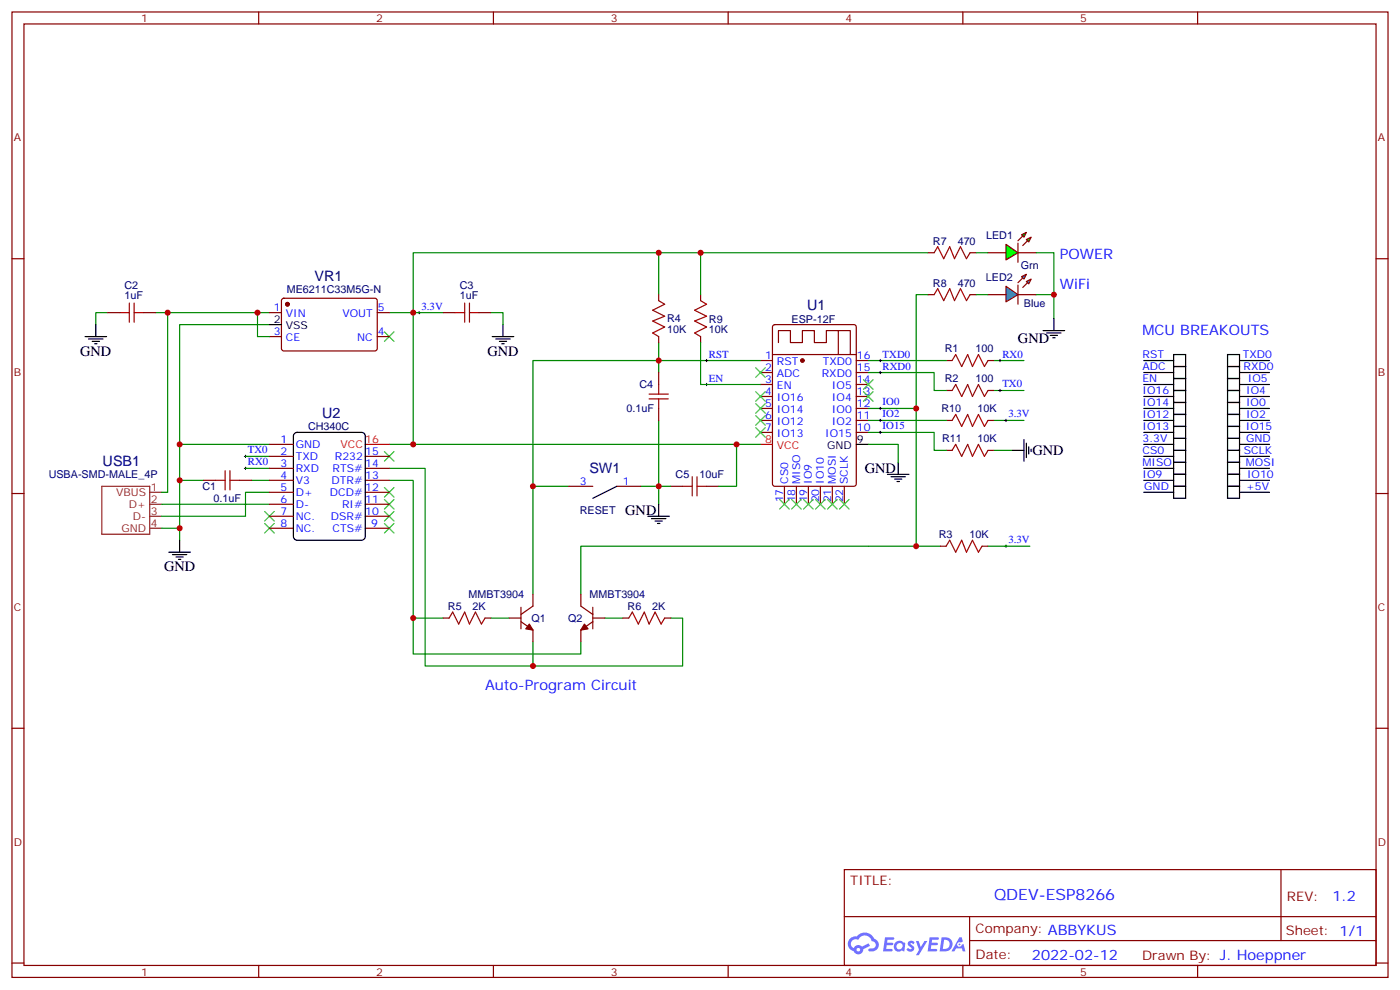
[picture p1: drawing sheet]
<svg xmlns="http://www.w3.org/2000/svg" width="412mm" height="292mm" viewBox="0 0 412 292" stroke-linecap="round" stroke-linejoin="round" font-family="sans-serif">
<g fill="none" stroke="#870000" stroke-width=".35">
<path d="M3.5 3.5h405.4v284.4h-405.4zM7.1 7.1h398.2v277.2h-398.2zM76.2 3.5v3.6M145.3 3.5v3.6M214.5 3.5v3.6M283.6 3.5v3.6M352.8 3.5v3.6M3.5 76.2h3.6M405.3 76.2h3.6M3.5 145.3h3.6M405.3 145.3h3.6M3.5 214.5h3.6"/>
<path d="M405.3 214.5h3.6M248.7 256.1h156.6v28.2h-156.6zM377.3 256.1v20.9M248.7 270h156.5M285.6 277h119.6M285.6 270v14.1M3.5 283.6h3.6M76.2 284.3v3.6M145.3 284.3v3.6M214.5 284.3v3.6M283.6 284.3v3.6M352.8 284.3v3.6"/>
<path d="M405.3 283.6h3.6"/>
</g>
<g fill="#5487ff">
<path d="M267.7 277.3a1.22 1.22 0 0 1 1.7 .3l-.4 .5a.47 .47 0 0 0-.3-.4 .47 .47 0 0 0-.5 .2l.1 .3a1.14 1.14 0 0 1 .8 1.7 1.14 1.14 0 0 1-1.9 0l-.2-.2 .5-.5 .7 .4a.29 .29 0 0 0 .3-.3 .29 .29 0 0 0-.2-.3 1.04 1.04 0 0 1-.6-1.7z"/>
<path d="M260.7 276h2.4l.3 .2-.2 .5-1.8 .1-.1 .8h1.5l.3 .4-.3 .4h-1.6l-.2 1.1h1.7l.2 .3-.2 .3-2.6 .1z"/>
<path d="M273.8 276h2.4l.3 .2-.1 .5-1.8 .1-.2 .8h1.6l.3 .4-.4 .4h-1.6l-.1 1.1h1.7l.2 .3-.2 .3-2.6 .1z"/>
<path d="M282.6 276.1h.7l.3 1.2-.6 .3a.69 .69 0 0 0-1 .3 .69 .69 0 0 0 .4 1 .69 .69 0 0 0 .9-.7l.5-.2 .6 2.2h-.8l-.2-.9h-1.8l-.5 .9h-.8z"/>
<path d="M269.8 277.1h.8l.6 1.8 1.1-1.8h.9l-2.6 4.2h-.8l.9-1.5z"/>
<path d="M277.4 276.1l-.6 4.1h1.3a2.11 2.11 0 0 0 2.5-2.1 2.11 2.11 0 0 0-2.5-2zM278.1 276.8a1.39 1.39 0 0 1 1.7 1.4 1.39 1.39 0 0 1-1.8 1.3h-.3z"/>
<path d="M263.7 277.7a1.54 1.54 0 0 0-.1 2.1 1.54 1.54 0 0 0 2.2 .2l.6 .2 .3-2.3-.2-.2-.4-.1a1.49 1.49 0 0 0-2.4 .1zM264 278.7a.94 .94 0 0 1 1.8 0 .94 .94 0 0 1-1.8 0z"/>
<path d="M250.4 276.4a2.18 2.18 0 0 0 1.1 3.7 1.44 1.44 0 0 0 1.6 1 1.44 1.44 0 0 0 1.2-1.5l2-1-.5-.8-1.9 1a1.47 1.47 0 0 0-2.4 .4 1.39 1.39 0 0 1-.7-1.9 1.39 1.39 0 0 1 2-.5 2.12 2.12 0 0 1 2.2-1.3 2.12 2.12 0 0 1 1.9 1.7 1.14 1.14 0 0 1 1.1 1.4 1.14 1.14 0 0 1-1.7 .8 .43 .43 0 0 0-.5 .3 .43 .43 0 0 0 .4 .5 1.98 1.98 0 0 0 2.5-1.2 1.98 1.98 0 0 0-1.2-2.5 3.1 3.1 0 0 0-5.3-.7l-.9 .1zM252.3 279.7a.55 .55 0 0 1 1.1 0 .55 .55 0 0 1-1.1 0z"/>
<circle cx="282.6" cy="278.1" r=".26"/>
</g>
<path d="M157 143.2h10.6M188.7 143.2h5.3" fill="none" stroke="#008700" stroke-width=".35"/>
<path d="M30 143.2h14.1v14.1h-14.1zM44.1 148.5h3.5M44.1 152h3.5M44.1 145h3.5M44.1 155.6h3.5" fill="none" stroke="#8c2424" stroke-width=".35"/>
<path d="M291 74.4h5.3M299.9 74.4h5.3" fill="none" stroke="#870000" stroke-width=".35"/>
<g fill="#0f0" stroke="#870000" stroke-width=".35">
<path d="M302.3 70.6l1.4-.7-.7 1.4z"/>
<path d="M300.9 69.1l1.4-.7-.7 1.5z"/>
</g>
<g fill="#870000" stroke="#870000" stroke-width=".35">
<path d="M301.3 72.3l1.4-1.4z"/>
<path d="M301.3 69.5l-1.4 1.4z"/>
</g>
<path d="M299.9 71.6v5.7z" fill="#f00" stroke="#870000" stroke-width=".35"/>
<path d="M296.3 72l3.6 2.4-3.6 2.2z" fill="#0f0" stroke="#870000" stroke-width=".35"/>
<g fill="none" stroke="#008700" stroke-width=".35">
<path d="M194 74.4h79.4M287.5 74.4h3.5M305.2 74.4h5.2v19.4M31.7 92.1h-3.5v3.5M45.9 92.1h3.5M75.8 92.1v7h3.6M79.4 95.6h-26.5v35.3M79.4 92.1h-30v52.9h-1.8M114.7 92.1h7v38.8h-7M144.6 92.1h3.6v3.5M194 86.8v-12.4h-72.3v17.7h8.8M273.4 86.8h-3.5v74.1h7"/>
<path d="M287.5 86.8h3.5M305.2 86.8h5.2M194 109.7v-3.5h-37v68.8M194 100.9v5.3h30M255.8 109.7h19.4v5.3h3.5M255.8 106.2h22.9M292.8 115h8.8M292.8 106.2h8.8M72.3 137.9h7.1M72.3 134.4h7.1M79.4 130.9h-26.5v10.6M114.7 137.9h10.5v58.2h31.8"/>
<path d="M121.7 130.9h102.3M194 123.8v24.7M217 130.9v12.3h-5.3M255.8 127.4h19.4v5.2h3.5M255.8 130.9h8.8v5.3M255.8 123.8h22.9M255.8 120.3h14.1M292.8 123.8h8.8M292.8 132.6h5.3M47.6 155.6h5.3v3.5M47.6 148.5h31.8M60 141.5h-7.1v14.1"/>
<path d="M74.1 141.5h5.3M79.4 145h-7.1v7h-24.7M114.7 141.5h7v40.5M194 143.2h3.6M269.9 160.9h-98.8v14.1M291 160.9h12.4M130.5 182h-8.8v10.6h49.4v-3.5M144.6 182h5.3M178.2 182h5.2M197.6 182h3.5v14.1h-44.1v-7"/>
</g>
<g fill="none" stroke="#a10000" stroke-width=".35">
<path d="M275.2 74.4l1-1.7 1.8 3.5 1.8-3.5 1.4 3.5 1.7-3.5 1.8 3.5 1.1-1.8M35.3 92.1h2.8M38.1 89.3v5.6M39.5 92.1h2.8M39.5 89.3v5.6M134.1 92.1h2.8M136.9 89.3v5.6M138.3 92.1h2.8M138.3 89.3v5.6M194 88.5l1.8 1.1-3.5 1.8 3.5 1.7-3.5 1.4 3.5 1.8-3.5 1.8 1.7 1M206.4 88.5l1.7 1.1-3.5 1.8 3.5 1.7-3.5 1.4 3.5 1.8-3.5 1.8 1.8 1M275.2 86.8l1-1.8 1.8 3.5 1.8-3.5 1.4 3.5 1.7-3.5 1.8 3.5 1.1-1.7"/>
<path d="M191.2 117.5h5.6M191.2 116.1h5.6M194 113.2v2.9M194 117.5v2.8M280.5 115l1-1.8 1.8 3.6 1.7-3.6 1.5 3.6 1.7-3.6 1.8 3.6 1-1.8M280.5 106.2l1-1.8 1.8 3.6 1.7-3.6 1.5 3.6 1.7-3.6 1.8 3.6 1-1.8M66.3 138.6v5.7M67.7 138.6v5.7M280.5 132.6l1-1.7 1.8 3.5 1.7-3.5 1.5 3.5 1.7-3.5 1.8 3.5 1-1.8M280.5 123.8l1-1.7 1.8 3.5 1.7-3.5 1.5 3.5 1.7-3.5 1.8 3.5 1-1.8M63.5 141.5h2.8M67.7 141.5h2.9"/>
<path d="M201.1 143.2h2.8M203.9 140.4v5.7M205.3 143.2h2.8M205.3 140.4v5.7M278.7 160.9l1.1-1.8 1.7 3.5 1.8-3.5 1.4 3.5 1.8-3.5 1.7 3.5 1.1-1.7M132.3 182l1-1.7 1.8 3.5 1.8-3.5 1.4 3.5 1.8-3.5 1.7 3.5 1.1-1.8M185.2 182l1.1-1.7 1.7 3.5 1.8-3.5 1.4 3.5 1.8-3.5 1.7 3.5 1.1-1.8"/>
</g>
<g fill="none" stroke="#870000" stroke-width=".35">
<path d="M273.4 74.4h1.8M285.8 74.4h1.7M31.7 92.1h3.6M42.3 92.1h3.6M79.4 92.1h3.5M79.4 99.1h3.5M83.1 88l.5-.2 27.1 .1 .4 .6v14.4l-.7 .5-27.1-.1-.4-.6v-14.2zM111.1 92.1h3.6M111.1 99.1h3.6M130.5 92.1h3.6M141.1 92.1h3.5M194 86.8v1.7"/>
<path d="M194 99.1v1.8M206.4 86.8v1.7M206.4 99.1v1.8M227.8 95.8l.4-.2h23.3l.7 .4v46.5l-.4 .7h-23.6l-.6-.4-.1-46.5zM246.9 97.4v7M273.4 86.8h1.8M285.8 86.8h1.7M194 109.7v3.5M224 106.2h3.5M224 116.8h3.5M224 113.2h3.5M224 109.7h3.5"/>
<path d="M227.5 104.4h24.7M229.3 100.9v-3.5h3.5v3.5h3.6v-3.5h3.5v3.5h3.5v-3.5h7.1v7M252.2 106.2h3.6M252.2 116.8h3.6M252.2 113.2h3.6M252.2 109.7h3.6M278.7 115h1.8M278.7 106.2h1.8M291 115h1.8M291 106.2h1.8M79.4 134.4h7M79.4 137.9h7"/>
<path d="M79.4 130.9h7M107.6 134.4h7.1M107.6 137.9h7.1M194 120.3v3.5M224 123.8h3.5M224 127.4h3.5M224 120.3h3.5M252.2 123.8h3.6M252.2 127.4h3.6M252.2 120.3h3.6M278.7 123.8h1.8M278.7 132.6h1.8"/>
<path d="M291 123.8h1.8M291 132.6h1.8M60 141.5h3.5M70.6 141.5h3.5M79.4 141.5h7M79.4 145h7M79.4 148.5h7M79.4 152h7M79.4 155.6h7M107.6 141.5h7.1M107.6 145h7.1M107.6 148.5h7.1"/>
<path d="M107.6 152h7.1M107.6 155.6h7.1M167.6 143.2h7M181.7 143.2h7M197.6 143.2h3.5M208.1 143.2h3.6M231.1 143.2v5.3M234.6 143.2v5.3M238.1 143.2v5.3M241.7 143.2v5.3M245.2 143.2v5.3M248.7 143.2v5.3"/>
<path d="M153.5 178.9v6.3M157 175v3.5l-3.5 2.5M171.1 175v3.5l3.5 2.5M174.6 178.9v6.3M276.9 160.9h1.8M289.3 160.9h1.7M130.5 182h1.8M142.9 182h1.7M149.9 182h3.6M153.5 183.1l3.5 2.5v3.5M174.6 182h3.6M174.6 183.1l-3.5 2.5v3.5"/>
<path d="M183.4 182h1.8M195.8 182h1.8"/>
</g>
<g fill="none" stroke="#000" stroke-width=".35">
<path d="M25 99.1h6.4M26.1 99.8h4.2M28.2 95.6v3.5M79.4 95.6h3.5M145 99.1h6.3M146 99.8h4.3M148.2 95.6v3.5M307.3 97.4h6.3M308.3 98.1h4.3M309.4 98.8h2.1M310.1 99.5h.7M310.4 93.8v3.6"/>
<path d="M27.2 100.5h2.1M27.9 101.2h.7M147.1 100.5h2.1M147.8 101.2h.7M336.9 106.2h8.8M336.9 109.7h8.8M336.9 113.2h8.8M336.9 116.8h8.8M345.7 104.4h3.5v3.6h-3.5zM345.7 108h3.5v3.5h-3.5zM345.7 111.5h3.5v3.5h-3.5zM345.7 115h3.5v3.5h-3.5z"/>
<path d="M345.7 118.5h3.5v3.6h-3.5zM361.6 104.4h3.5v3.6h-3.5zM361.6 108h3.5v3.5h-3.5zM361.6 111.5h3.5v3.5h-3.5zM361.6 115h3.5v3.5h-3.5zM361.6 118.5h3.5v3.6h-3.5zM365.1 106.2h8.8M365.1 109.7h8.8M365.1 113.2h8.8M365.1 116.8h8.8M86.7 127.8l.8-.4h19l.9 .4 .2 .6v29.6l-.5 .9-.6 .2h-19l-.9-.5-.2-.6v-29.6zM252.2 130.9h3.6"/>
<path d="M261.4 139.7h6.4M264.6 136.2v3.5M298.1 132.6h3.5M301.6 129.5v6.3M302.3 130.5v4.3M303 131.6v2.1M303.7 132.3v.7M336.9 130.9h8.8M336.9 120.3h8.8M336.9 123.8h8.8M336.9 127.4h8.8M336.9 134.4h8.8"/>
<path d="M336.9 137.9h8.8M345.7 122.1h3.5v3.5h-3.5zM345.7 125.6h3.5v3.5h-3.5zM345.7 129.1h3.5v3.5h-3.5zM345.7 132.6h3.5v3.6h-3.5zM345.7 136.2h3.5v3.5h-3.5zM345.7 139.7h3.5v3.5h-3.5zM361.6 122.1h3.5v3.5h-3.5zM361.6 125.6h3.5v3.5h-3.5zM361.6 129.1h3.5v3.5h-3.5zM361.6 132.6h3.5v3.6h-3.5zM361.6 136.2h3.5v3.5h-3.5z"/>
<path d="M361.6 139.7h3.5v3.5h-3.5zM365.1 130.9h8.8M365.1 120.3h8.8M365.1 123.8h8.8M365.1 127.4h8.8M365.1 134.4h8.8M365.1 137.9h8.8M52.9 159.1v3.5M181.7 143.2l-7.1 3.6M190.9 152h6.3M191.9 152.8h4.2M193 153.5h2.1"/>
<path d="M193.7 154.2h.7M194 148.5v3.5M262.5 140.4h4.2M263.5 141.1h2.1M264.2 141.8h.7M336.9 141.5h8.8M336.9 145h8.8M345.7 143.2h3.5v3.6h-3.5zM361.6 143.2h3.5v3.6h-3.5zM365.1 141.5h8.8M365.1 145h8.8M49.7 162.6h6.4"/>
<path d="M50.8 163.3h4.2M51.9 164h2.1M52.6 164.7h.7"/>
</g>
<g fill="none" stroke="#3c3" stroke-width=".35">
<path d="M113.2 97.7l2.9 2.8M116.1 97.7l-2.9 2.8M222.6 115.4l2.8 2.8M222.6 118.9l2.8 2.8M222.6 108.3l2.8 2.8M225.4 115.4l-2.8 2.8M225.4 118.9l-2.8 2.8M225.4 108.3l-2.8 2.8M254.4 111.8l2.8 2.9M254.4 115.4l2.8 2.8M257.2 111.8l-2.8 2.9M257.2 115.4l-2.8 2.8"/>
<path d="M113.2 133l2.9 2.8M116.1 133l-2.9 2.8M222.6 122.4l2.8 2.8M222.6 125.9l2.8 2.9M225.4 122.4l-2.8 2.8M225.4 125.9l-2.8 2.9M78 150.6l2.8 2.9M78 154.2l2.8 2.8M80.8 150.6l-2.8 2.9M80.8 154.2l-2.8 2.8M113.2 154.2l2.9 2.8M113.2 150.6l2.9 2.9"/>
<path d="M113.2 147.1l2.9 2.8M113.2 143.6l2.9 2.8M116.1 154.2l-2.9 2.8M116.1 150.6l-2.9 2.9M116.1 147.1l-2.9 2.8M116.1 143.6l-2.9 2.8M229.7 147.1l2.8 2.8M232.5 147.1l-2.8 2.8M233.2 147.1l2.8 2.8M236 147.1l-2.8 2.8M236.7 147.1l2.8 2.8M239.5 147.1l-2.8 2.8"/>
<path d="M240.2 147.1l2.9 2.8M243.1 147.1l-2.9 2.8M243.8 147.1l2.8 2.8M246.6 147.1l-2.8 2.8M247.3 147.1l2.8 2.8M250.1 147.1l-2.8 2.8"/>
</g>
<g fill="none" stroke="#000" stroke-width=".29">
<path d="M123.1 92.1h.7M123.5 91.7v.7M207.8 106.2h.7M207.8 113.2h.7M208.1 105.8v.7M208.1 112.9v.7M258.9 106.2h.7M258.9 109.7h.7M259.3 105.8v.7M259.3 109.4v.7M259.3 119.9v.8M294.2 115h.7"/>
<path d="M294.2 106.2h.7M294.6 105.8v.7M294.6 114.7v.7M72 137.9h.7M72 134.4h.7M72.3 134.1v.7M72.3 137.6v.7M258.9 123.8h.7M258.9 120.3h.7M258.9 127.4h.7M259.3 123.5v.7M259.3 127v.7"/>
<path d="M296 123.8h.7M296.3 123.5v.7M296 160.9h.7M296.3 160.5v.7"/>
</g>
<g fill="#870000" stroke="#870000" stroke-width=".35">
<path d="M155.9 183.8l1.1 1.8-2.1-.4z"/>
<path d="M172.2 183.8l1 1.4-2.1 .4z"/>
<circle cx="84.7" cy="89.6" r=".53"/>
<circle cx="236.4" cy="106.2" r=".53"/>
</g>
<path d="M107.6 130.9h7.1M224 130.9h3.5" fill="none" stroke="#f00" stroke-width=".35"/>
<path d="M296.3 84.3l3.6 2.5-3.6 2.1z" fill="#09f" stroke="#870000" stroke-width=".35"/>
<path d="M299.9 84v5.6z" fill="#f00" stroke="#870000" stroke-width=".35"/>
<g fill="#870000" stroke="#870000" stroke-width=".35">
<path d="M299.9 83.3l1.4-1.5z"/>
<path d="M301.3 84.7l1.4-1.4z"/>
</g>
<g fill="#09f" stroke="#870000" stroke-width=".35">
<path d="M300.9 81.5l1.4-.7-.7 1.4z"/>
<path d="M302.3 82.9l1.4-.7-.7 1.4z"/>
</g>
<path d="M291 86.8h5.3M299.9 86.8h5.3" fill="none" stroke="#870000" stroke-width=".35"/>
<path d="M206.4 74.4v12.4M206.4 100.9v12.3h17.6" fill="none" stroke="#008700" stroke-width=".35"/>
<g fill="#c00">
<circle cx="157" cy="143.2" r=".88"/>
<circle cx="194" cy="74.4" r=".88"/>
<circle cx="121.7" cy="182" r=".88"/>
<circle cx="157" cy="196.1" r=".88"/>
<circle cx="121.7" cy="92.1" r=".88"/>
<circle cx="49.4" cy="92.1" r=".88"/>
<circle cx="52.9" cy="130.9" r=".88"/>
<circle cx="52.9" cy="141.5" r=".88"/>
<circle cx="52.9" cy="155.6" r=".88"/>
<circle cx="310.4" cy="86.8" r=".88"/>
<circle cx="194" cy="143.2" r=".88"/>
<circle cx="194" cy="106.2" r=".88"/>
<circle cx="269.9" cy="160.9" r=".88"/>
<circle cx="121.7" cy="130.9" r=".88"/>
<circle cx="217" cy="130.9" r=".88"/>
<circle cx="269.9" cy="120.3" r=".88"/>
<circle cx="75.8" cy="92.1" r=".88"/>
<circle cx="206.4" cy="74.4" r=".88"/>
</g>
<text font-size="4.6" fill="#00f" x="292.8" y="264.9">QDEV-ESP8266</text>
<g font-size="4.2" fill="#00f">
<text x="312.2" y="76.2">POWER</text>
<text x="312.2" y="85">WiFi</text>
<text x="336.5" y="98.8">MCU BREAKOUTS</text>
<text x="142.9" y="203.2">Auto-Program Circuit</text>
<text x="392.5" y="265.4">1.2</text>
<text x="304" y="282.7">2022-02-12</text>
</g>
<g font-size="4.2" fill="#000080">
<text x="92.7" y="82.6">VR1</text>
<text x="237.7" y="91.4">U1</text>
<text x="94.9" y="123.2">U2</text>
<text x="30.2" y="137.3">USB1</text>
<text x="173.6" y="139.3">SW1</text>
</g>
<g font-size="4.2">
<text x="299.9" y="100.9">GND</text>
<text x="23.6" y="104.8">GND</text>
<text x="143.6" y="104.8">GND</text>
<text x="304.1" y="134.1">GND</text>
<text x="254.7" y="139.3">GND</text>
<text x="184.2" y="151.7">GND</text>
<text x="48.3" y="168.3">GND</text>
</g>
<g font-size="3.9" fill="#800">
<text x="250.5" y="260.7">TITLE:</text>
<text x="379.1" y="265.4">REV:</text>
<text x="287.4" y="274.9">Company: ABBYKUS</text>
<text x="378.7" y="275.5">Sheet: 1/1</text>
<text x="287.4" y="282.6">Date:</text>
<text x="336.4" y="282.7">Drawn By: J. Hoeppner</text>
</g>
<g font-size="3.2" fill="#800">
<text x="41.6" y="6.5">1</text>
<text x="110.8" y="6.5">2</text>
<text x="179.9" y="6.5">3</text>
<text x="249.1" y="6.5">4</text>
<text x="318.2" y="6.5">5</text>
<text x="4.1" y="41.6">A</text>
<text x="405.9" y="41.6">A</text>
<text x="4.1" y="110.8">B</text>
<text x="405.9" y="110.8">B</text>
<text x="4.1" y="179.9">C</text>
<text x="405.9" y="179.9">C</text>
<text x="4.1" y="249.1">D</text>
<text x="405.9" y="249.1">D</text>
<text x="41.6" y="287.3">1</text>
<text x="110.8" y="287.3">2</text>
<text x="179.9" y="287.3">3</text>
<text x="249.1" y="287.3">4</text>
<text x="318.2" y="287.3">5</text>
</g>
<g font-size="3.2" fill="#000080">
<text x="290.5" y="70.3">LED1</text>
<text x="274.8" y="72.1">R7</text>
<text x="282.1" y="72.1">470</text>
<text x="290.4" y="82.6">LED2</text>
<text x="300.7" y="79.1">Grn</text>
<text x="36.6" y="88.2">1uF</text>
<text x="36.6" y="85.1">C2</text>
<text x="84.5" y="86.2">ME6211C33M5G-N</text>
<text x="135.4" y="88.2">1uF</text>
<text x="135.4" y="85.1">C3</text>
<text x="274.8" y="84.4">R8</text>
<text x="282.1" y="84.4">470</text>
<text x="196.5" y="95">R4</text>
<text x="208.8" y="95">R9</text>
<text x="233.2" y="95">ESP-12F</text>
<text x="301.6" y="90.3">Blue</text>
<text x="196.5" y="98.2">10K</text>
<text x="208.8" y="98.1">10K</text>
<text x="278.3" y="103.8">R1</text>
<text x="287.4" y="103.8">100</text>
<text x="278.3" y="112.6">R2</text>
<text x="287.4" y="112.6">100</text>
<text x="188.3" y="114.4">C4</text>
<text x="184.6" y="121.5">0.1uF</text>
<text x="277.4" y="121.4">R10</text>
<text x="288" y="121.4">10K</text>
<text x="90.7" y="126.7">CH340C</text>
<text x="277.5" y="130.3">R11</text>
<text x="288" y="130.3">10K</text>
<text x="14.3" y="140.8">USBA-SMD-MALE_4P</text>
<text x="199" y="140.8">C5</text>
<text x="206.1" y="140.8">10uF</text>
<text x="59.6" y="144.4">C1</text>
<text x="62.9" y="147.9">0.1uF</text>
<text x="170.8" y="151.4">RESET</text>
<text x="276.5" y="158.5">R3</text>
<text x="285.6" y="158.5">10K</text>
<text x="132" y="179.7">R5</text>
<text x="138" y="176.1">MMBT3904</text>
<text x="139.2" y="179.7">2K</text>
<text x="173.7" y="176.1">MMBT3904</text>
<text x="184.9" y="179.7">R6</text>
<text x="192.1" y="179.7">2K</text>
<text x="156.6" y="183.2">Q1</text>
<text x="167.3" y="183.2">Q2</text>
</g>
<g font-size="3.2" fill="#00f">
<text x="80.7" y="91.7">1</text>
<text x="84.2" y="93.5">VIN</text>
<text x="100.9" y="93.5">VOUT</text>
<text x="111.3" y="91.7">5</text>
<text x="124.2" y="91.2">3.3V</text>
<text x="80.7" y="98.8">3</text>
<text x="84.2" y="100.5">CE</text>
<text x="105.2" y="100.5">NC</text>
<text x="111.3" y="98.8">4</text>
<text x="208.8" y="105.3">RST</text>
<text x="225.3" y="105.8">1</text>
<text x="228.8" y="107.6">RST</text>
<text x="242.3" y="107.6">TXD0</text>
<text x="252.4" y="105.8">16</text>
<text x="260" y="105.3">TXD0</text>
<text x="295.3" y="105.3">RX0</text>
<text x="336.5" y="105.5">RST</text>
<text x="366.1" y="105.6">TXD0</text>
<text x="208.8" y="112.4">EN</text>
<text x="225.3" y="112.9">3</text>
<text x="225.3" y="109.4">2</text>
<text x="228.8" y="111.1">ADC</text>
<text x="242.1" y="111.1">RXD0</text>
<text x="252.4" y="112.9">14</text>
<text x="252.4" y="109.4">15</text>
<text x="260" y="108.8">RXD0</text>
<text x="336.5" y="109">ADC</text>
<text x="336.5" y="112.5">EN</text>
<text x="366.3" y="109.1">RXD0</text>
<text x="367.6" y="112.6">IO5</text>
<text x="225.3" y="119.9">5</text>
<text x="225.3" y="116.4">4</text>
<text x="228.8" y="118.2">IO16</text>
<text x="228.8" y="114.7">EN</text>
<text x="245.1" y="118.2">IO4</text>
<text x="245.1" y="114.7">IO5</text>
<text x="252.4" y="119.9">12</text>
<text x="252.4" y="116.4">13</text>
<text x="260" y="119.4">IO0</text>
<text x="295.3" y="114.1">TX0</text>
<text x="336.5" y="116.1">IO16</text>
<text x="336.5" y="119.6">IO14</text>
<text x="367.1" y="119.7">IO0</text>
<text x="367.1" y="116.2">IO4</text>
<text x="225.3" y="123.5">6</text>
<text x="228.8" y="125.2">IO12</text>
<text x="228.8" y="121.7">IO14</text>
<text x="245.1" y="125.2">IO2</text>
<text x="245.1" y="121.7">IO0</text>
<text x="252.4" y="123.5">11</text>
<text x="260" y="122.9">IO2</text>
<text x="297" y="122.9">3.3V</text>
<text x="336.5" y="123.1">IO12</text>
<text x="367.1" y="123.2">IO2</text>
<text x="82.6" y="130.5">1</text>
<text x="87.1" y="131.9">GND</text>
<text x="225.3" y="127">7</text>
<text x="228.8" y="128.8">IO13</text>
<text x="243.1" y="128.8">IO15</text>
<text x="252.4" y="127">10</text>
<text x="260" y="126.5">IO15</text>
<text x="336.5" y="126.6">IO13</text>
<text x="336.5" y="130.2">3.3V</text>
<text x="367" y="126.7">IO15</text>
<text x="367.1" y="130.3">GND</text>
<text x="73" y="137.1">RX0</text>
<text x="73" y="133.5">TX0</text>
<text x="82.6" y="137.6">3</text>
<text x="82.6" y="134.1">2</text>
<text x="87.1" y="135.5">TXD</text>
<text x="98.6" y="135.5">R232</text>
<text x="107.6" y="134.1">15</text>
<text x="107.6" y="137.6">14</text>
<text x="336.5" y="133.7">CS0</text>
<text x="336.5" y="137.2">MISO</text>
<text x="366.4" y="133.8">SCLK</text>
<text x="367" y="137.3">MOSI</text>
<text x="82.6" y="141.1">4</text>
<text x="87.1" y="142.5">V3</text>
<text x="87.1" y="139">RXD</text>
<text x="97.7" y="142.5">DTR#</text>
<text x="98" y="139">RTS#</text>
<text x="107.6" y="141.1">13</text>
<text x="170.8" y="142.9">3</text>
<text x="183.4" y="142.9">1</text>
<text x="232.1" y="142.5" transform="rotate(-90 232.1 142.5)">CS0</text>
<text x="235.7" y="142.5" transform="rotate(-90 235.7 142.5)">MISO</text>
<text x="239.2" y="142.5" transform="rotate(-90 239.2 142.5)">IO9</text>
<text x="242.7" y="142.5" transform="rotate(-90 242.7 142.5)">IO10</text>
<text x="246.2" y="142.5" transform="rotate(-90 246.2 142.5)">MOSI</text>
<text x="249.8" y="142.5" transform="rotate(-90 249.8 142.5)">SCLK</text>
<text x="336.5" y="140.8">IO9</text>
<text x="367.3" y="140.8">IO10</text>
<text x="82.6" y="148.2">6</text>
<text x="82.6" y="144.6">5</text>
<text x="87.1" y="149.6">D-</text>
<text x="87.1" y="146.1">D+</text>
<text x="97.2" y="146.1">DCD#</text>
<text x="100.8" y="149.6">RI#</text>
<text x="107.6" y="144.6">12</text>
<text x="107.6" y="148.2">11</text>
<text x="230.7" y="148" transform="rotate(-90 230.7 148)">17</text>
<text x="234.2" y="148" transform="rotate(-90 234.2 148)">18</text>
<text x="237.8" y="148" transform="rotate(-90 237.8 148)">19</text>
<text x="241.3" y="148" transform="rotate(-90 241.3 148)">20</text>
<text x="244.8" y="148" transform="rotate(-90 244.8 148)">21</text>
<text x="248.4" y="148" transform="rotate(-90 248.4 148)">22</text>
<text x="337.1" y="144.4">GND</text>
<text x="367.1" y="144.4">+5V</text>
<text x="82.6" y="155.2">8</text>
<text x="82.6" y="151.7">7</text>
<text x="87.1" y="153.1">NC.</text>
<text x="97.5" y="153.1">DSR#</text>
<text x="107.6" y="151.7">10</text>
<text x="109.4" y="155.2">9</text>
<text x="87.1" y="156.6">NC.</text>
<text x="98" y="156.6">CTS#</text>
<text x="297" y="160">3.3V</text>
</g>
<g font-size="3.2">
<text x="80.7" y="95.2">2</text>
<text x="84.2" y="97">VSS</text>
<text x="252.4" y="130.5">9</text>
<text x="243.6" y="132.3">GND</text>
</g>
<g font-size="3.2" fill="#f00">
<text x="100.3" y="131.9">VCC</text>
<text x="107.6" y="130.5">16</text>
<text x="225.3" y="130.5">8</text>
<text x="228.8" y="132.3">VCC</text>
</g>
<g font-size="3.2" fill="#8d2323">
<text x="34.2" y="146.1">VBUS</text>
<text x="38" y="149.6">D+</text>
<text x="44.4" y="148.2">2</text>
<text x="44.4" y="144.6">1</text>
<text x="39.2" y="153.1">D-</text>
<text x="44.4" y="151.7">3</text>
<text x="44.4" y="155.2">4</text>
<text x="35.8" y="156.6">GND</text>
</g>
</svg>
